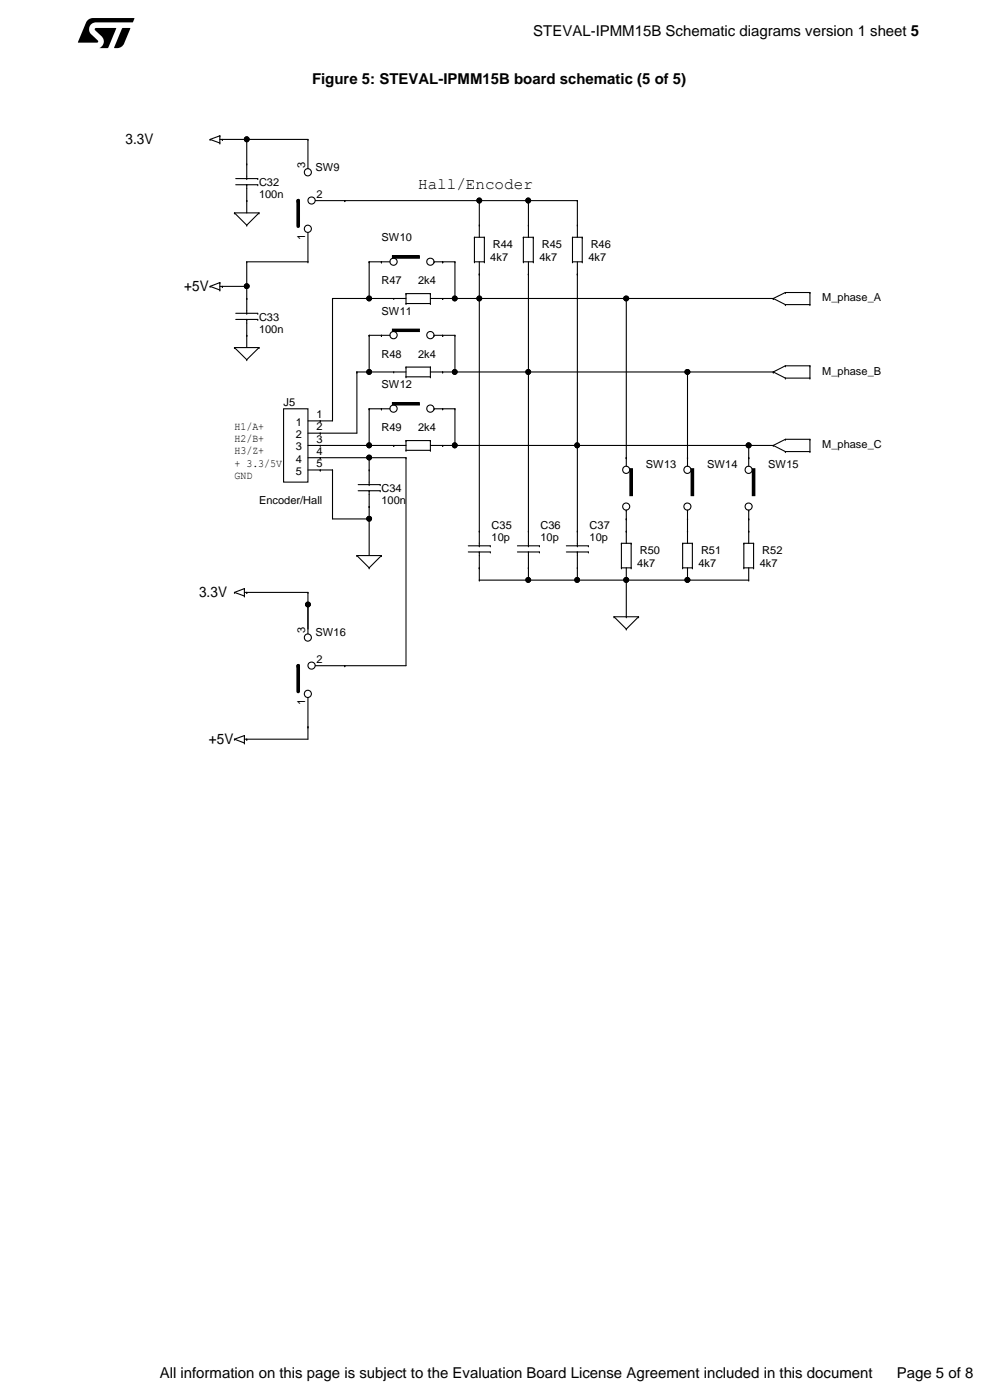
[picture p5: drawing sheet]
<svg xmlns="http://www.w3.org/2000/svg" width="210mm" height="297mm" viewBox="0 0 210 297" stroke-linecap="round" stroke-linejoin="round" font-family="sans-serif">
<g fill="#000">
<path d="M20.2 6h4.5l-1.8 4.2h-1.8a1.56 1.56 0 0 0 .5-2.5l-1.4-1.3zM25.9 6h1.8l-1.4 3.2a1.61 1.61 0 0 1-1.5 1l-.6-.1zM18.7 4.2l1-.4 8.8 .1-.4 .8h-7.7a1.46 1.46 0 0 0-1.4 .9 1.46 1.46 0 0 0 .3 1.6l1.4 1.4 .1 .4h-4.2l1.6-4.2z"/>
<circle cx="63.3" cy="42.6" r=".38"/>
</g>
<g fill="none" stroke="#000" stroke-width=".23">
<path d="M44.6 29.6h.1M44.6 29.6l2 .7M46.6 28.8h.1M46.6 30.3h.1M46.6 28.8v1.5M46.6 29.6h.6M46.6 28.8l-2 .8M47.2 29.6h.1M46.6 59.9h.1M46.6 59.9v1.6M46.6 59.9l-2 .9M49.7 45.2h.1"/>
<path d="M49.7 45.2h5.2M49.7 45.2l2.6 2.6M52.3 47.8h.1M54.9 45.2h.1M54.9 45.2l-2.6 2.6M80.9 55.5h1.8M80.9 55.5h.1M83.2 54.2h5.8v.6h-5.8zM92.1 55.5h.1M92.1 55.5h1.8M93.9 55.5h.1M44.6 60.8h.1"/>
<path d="M44.6 60.8l2 .7M46.6 61.5h.1M46.6 60.8h.6M47.2 60.8h.1M49.7 73.7h.1M49.7 73.7h5.2M49.7 73.7l2.6 2.6M52.3 76.3h.1M54.9 73.7h.1M54.9 73.7l-2.6 2.6M164 63.3h.1M164 78.9h.1"/>
<path d="M164 63.3l2.6 1.3M164 78.9l2.6 1.3M166.6 64.6h.1M166.6 62.1h.1M166.6 77.6h.1M166.6 64.6h5.2M166.6 62.1l-2.6 1.2M166.6 62.1h5.2M166.6 77.6l-2.6 1.3M166.6 77.6h5.2M171.8 62.1h.1M171.8 64.6h.1"/>
<path d="M171.8 77.6h.1M171.8 62.1v2.5M171.8 77.6v2.6M60.2 86.7h5.1v15.6h-5.1zM65.3 94.5h2.6M65.3 89.3h2.6M65.3 91.9h2.6M65.3 97.1h2.6M65.3 99.7h2.6M67.9 89.3h.1M67.9 91.9h.1M67.9 94.5h.1"/>
<path d="M67.9 97.1h.1M67.9 99.7h.1M78.3 99.7h.1M78.3 99.7v3.1M80.9 86.7h1.8M80.9 86.7h.1M83.2 85.4h5.8v.5h-5.8zM83.5 94.5h.1M83.5 94.5h2.6M86.1 93.5h.1M86.1 95.5h.1M86.1 95.5h5.2"/>
<path d="M86.1 93.5h5.2M86.1 93.5v2M91.3 95.5h.1M91.3 93.5h.1M91.3 93.5v2M91.3 94.5h2.6M92.1 86.7h.1M92.1 86.7h1.8M93.9 94.5h.1M93.9 86.7h.1M132.8 97.1h.1M132.8 97.1v1.8"/>
<path d="M133.6 99.4h.6v5.7h-.6zM145.8 97.1h.1M145.8 97.1v1.8M146.6 99.4h.5v5.7h-.5zM164 94.5h.1M164 94.5l2.6 1.3M166.6 95.8h.1M166.6 93.2h.1M166.6 80.2h.1M166.6 95.8h5.2M166.6 93.2l-2.6 1.3M166.6 93.2h5.2"/>
<path d="M166.6 80.2h5.2M171.8 93.2h.1M171.8 95.8h.1M171.8 80.2h.1M171.8 93.2v2.6M75.7 117.9h.1M75.7 117.9h5.2M75.7 117.9l2.6 2.6M76 104.1h4.6M76 102.8h4.6M78.3 102.8h.1M78.3 104.1h.1"/>
<path d="M78.3 107.5h.1M78.3 104.1v3.4M80.6 104.1h.1M80.6 102.8h.1M80.9 117.9h.1M80.9 117.9l-2.6 2.6M120.1 117.1h4.7M120.1 115.8h4.7M122.5 115.8h.1M122.5 117.1h.1M122.5 112.7h.1M122.5 112.7v3.1"/>
<path d="M122.5 117.1v3.4M124.8 117.1h.1M124.8 115.8h.1M131.8 115.3h.1M131.8 115.3h2.1M131.8 115.3v5.2M132.8 108.2h.1M132.8 110.1h.1M132.8 112.7h.1M132.8 108.2v1.9M132.8 112.7v2.6M133.9 115.3h.1"/>
<path d="M133.9 115.3v5.2M145.8 108.2h.1M145.8 110.1h.1M145.8 108.2v1.9M157.8 115.3h.1M157.8 115.3v5.2M157.8 115.3h2.1M158.8 112.7h.1M158.8 112.7v2.6M159.9 115.3h.1M159.9 115.3v5.2M49.7 125.7h.1"/>
<path d="M49.7 125.7l2.1 .7M51.8 124.9h.1M51.8 126.4h.1M51.8 124.9v1.5M51.8 125.7h.5M51.8 124.9l-2.1 .8M52.3 125.7h.1M78.3 120.5h.1M122.5 120.5h.1M130.2 130.8h.1M130.2 130.8h5.3M130.2 130.8l2.6 2.6"/>
<path d="M131.8 120.5h.1M131.8 120.5h2.1M132.8 133.4h.1M132.8 123.1h.1M132.8 120.5v2.6M133.9 120.5h.1M135.5 130.8h.1M135.5 130.8l-2.7 2.6M157.8 120.5h.1M157.8 120.5h2.1M158.8 123.1h.1M158.8 120.5v2.6"/>
<path d="M159.9 120.5h.1M49.7 156.8h.1M49.7 156.8l2.1 .8M51.8 157.6h.1M51.8 156h.1M51.8 156v1.6M51.8 156.8h.5M51.8 156l-2.1 .8M52.3 156.8h.1"/>
<circle cx="83.5" cy="55.5" r=".76"/>
<circle cx="91.3" cy="55.5" r=".76"/>
<circle cx="83.5" cy="86.7" r=".77"/>
<circle cx="91.3" cy="86.7" r=".77"/>
<circle cx="132.8" cy="99.7" r=".76"/>
<circle cx="145.8" cy="99.7" r=".76"/>
<circle cx="132.8" cy="107.5" r=".75"/>
<circle cx="145.8" cy="107.5" r=".75"/>
</g>
<g fill="#000">
<path d="M83.2 54.2h5.8v.6h-5.8z" fill-rule="evenodd"/>
<path d="M83.2 85.4h5.8v.5h-5.8z" fill-rule="evenodd"/>
<path d="M133.6 99.4h.6v5.7h-.6z" fill-rule="evenodd"/>
<path d="M146.6 99.4h.5v5.7h-.5z" fill-rule="evenodd"/>
</g>
<path d="M63.3 42.6v5.4" fill="none" stroke="#000" stroke-width=".77"/>
<circle cx="65.3" cy="48.5" r=".76" fill="#fff"/>
<g fill="none" stroke="#000" stroke-width=".23">
<path d="M65.3 55.5h.1M65.3 49.3v6.2"/>
<circle cx="65.3" cy="48.5" r=".76"/>
</g>
<circle cx="66.1" cy="42.5" r=".76" fill="#fff"/>
<g fill="none" stroke="#000" stroke-width=".23">
<path d="M66.9 42.6h6.2M73.1 42.6h.1"/>
<circle cx="66.1" cy="42.5" r=".76"/>
</g>
<circle cx="65.3" cy="36.5" r=".76" fill="#fff"/>
<g fill="none" stroke="#000" stroke-width=".23">
<path d="M50 39.2h4.7M50 37.9h4.7M52.3 37.9h.1M52.3 39.2h.1M52.3 34.8h.1M52.3 34.8v3.1M52.3 39.2v3.4M54.7 39.2h.1M54.7 37.9h.1M65.3 29.6h.1M65.3 29.6v6.2M52.3 42.6h.1"/>
<path d="M100.6 55.5h.1M100.6 50.3h.1M100.6 50.3v5.2M100.6 55.5h2.1M100.6 50.3h2.1M101.7 47.8h.1M101.7 58.1h.1M101.7 47.8v2.5M101.7 55.5v2.6M102.7 55.5h.1M102.7 50.3h.1M102.7 50.3v5.2"/>
<path d="M111 55.5h.1M111 50.3h.1M111 55.5h2.1M111 50.3h2.1M111 50.3v5.2M112.1 47.8h.1M112.1 58.1h.1M112.1 47.8v2.5M112.1 55.5v2.6M113.1 55.5h.1M113.1 50.3h.1M113.1 50.3v5.2"/>
<path d="M50 67.8h4.7M50 66.5h4.7M52.3 66.5h.1M52.3 67.8h.1M52.3 63.3h.1M52.3 71.1h.1M52.3 63.3v3.2M52.3 67.8v3.3M54.7 67.8h.1M54.7 66.5h.1M83.5 63.3h.1M83.5 78.9h.1"/>
<path d="M83.5 63.3h2.6M83.5 78.9h2.6M86.1 62.3h.1M86.1 64.4h.1M86.1 77.9h.1M86.1 79.9h.1M86.1 64.4h5.2M86.1 62.3h5.2M86.1 62.3v2.1M86.1 77.9v2M86.1 79.9h5.2M86.1 77.9h5.2"/>
<path d="M91.3 64.4h.1M91.3 62.3h.1M91.3 79.9h.1M91.3 77.9h.1M91.3 62.3v2.1M91.3 77.9v2M91.3 63.3h2.6M91.3 78.9h2.6M93.9 63.3h.1M93.9 78.9h.1M99.3 117.1h4.7M99.3 115.8h4.7"/>
<path d="M101.7 115.8h.1M101.7 117.1h.1M101.7 112.7h.1M101.7 112.7v3.1M101.7 117.1v3.4M104 117.1h.1M104 115.8h.1M144.8 115.3h.1M144.8 115.3v5.2M144.8 115.3h2.1M145.8 112.7h.1M145.8 112.7v2.6"/>
<path d="M146.9 115.3h.1M146.9 115.3v5.2M101.7 120.5h.1M144.8 120.5h.1M144.8 120.5h2.1M145.8 123.1h.1M145.8 120.5v2.6M146.9 120.5h.1"/>
<circle cx="65.3" cy="36.5" r=".76"/>
</g>
<path d="M63.3 141.2v5.5" fill="none" stroke="#000" stroke-width=".77"/>
<circle cx="63.3" cy="141.2" r=".38" fill="#000"/>
<circle cx="65.3" cy="147.2" r=".76" fill="#fff"/>
<g fill="none" stroke="#000" stroke-width=".23">
<path d="M65.3 154.2h.1M65.3 148v6.2"/>
<circle cx="65.3" cy="147.2" r=".76"/>
</g>
<circle cx="66.1" cy="141.2" r=".76" fill="#fff"/>
<g fill="none" stroke="#000" stroke-width=".23">
<path d="M66.9 141.2h6.2M73.1 141.2h.1"/>
<circle cx="66.1" cy="141.2" r=".76"/>
</g>
<circle cx="65.3" cy="135.2" r=".76" fill="#fff"/>
<g fill="none" stroke="#000" stroke-width=".23">
<path d="M47.2 29.6h.1M47.2 29.6h18.1M52.3 29.6h.1M52.3 29.6v5.2M52.3 42.6h.1M52.3 55.5h.1M52.3 55.5h13M52.3 42.6v2.6M52.3 55.5v7.8M73.1 42.6h.1M73.1 42.6h49.4M78.3 55.5h.1"/>
<path d="M78.3 55.5h2.6M78.3 55.5v7.8M93.9 55.5h.1M93.9 55.5h2.6M96.5 55.5h.1M96.5 55.5v7.8M101.7 42.6h.1M101.7 58.1h.1M101.7 42.6v5.2M101.7 58.1v54.6M112.1 58.1h.1M112.1 42.6h.1"/>
<path d="M112.1 42.6v5.2M112.1 58.1v57.7M121.4 55.5h.1M121.4 50.3h.1M121.4 50.3v5.2M121.4 55.5h2.1M121.4 50.3h2.1M122.5 47.8h.1M122.5 58.1h.1M122.5 42.6h.1M122.5 42.6v7.7M122.5 55.5v57.2"/>
<path d="M123.5 55.5h.1M123.5 50.3h.1M123.5 50.3v5.2M47.2 60.8h.1M47.2 60.8h5.1M52.3 60.8h.1M52.3 71.1h.1M52.3 63.3h.1M52.3 71.1v2.6M70.5 63.3h.1M70.5 63.3h13M70.5 63.3v26h-2.6"/>
<path d="M75.7 78.9h.1M75.7 78.9h7.8M75.7 78.9v13h-7.8M78.3 63.3h.1M78.3 71.1h.1M78.3 78.9h.1M78.3 71.1h4.4M78.3 71.1v7.8M80.9 71.1h.1M83.2 69.8h5.8v.5h-5.8zM92.1 71.1h.1M92.1 71.1h4.4"/>
<path d="M93.9 71.1h.1M93.9 63.3h.1M93.9 78.9h.1M93.9 63.3h70.1M93.9 78.9h70.1M96.5 63.3h.1M96.5 71.1h.1M96.5 78.9h.1M96.5 71.1v7.8M101.7 63.3h.1M112.1 78.9h.1M132.8 63.3h.1"/>
<path d="M132.8 63.3v33.8M145.8 78.9h.1M145.8 78.9v18.2M164 63.3h.1M164 78.9h.1M67.9 99.7h2.6M67.9 99.7h.1M67.9 89.3h.1M67.9 91.9h.1M67.9 97.1h.1M67.9 94.5h15.6M67.9 97.1h18.2"/>
<path d="M70.5 99.7h.1M70.5 99.7v10.4h7.8M78.3 97.1h.1M78.3 94.5h.1M78.3 86.7h.1M78.3 86.7v7.8M78.3 97.1v2.6M78.3 86.7h2.6M83.5 94.5h.1M86.1 97.1h.1M86.1 97.1v44.1h-13M93.9 94.5h.1"/>
<path d="M93.9 94.5h70.1M93.9 86.7h2.6M96.5 86.7h.1M96.5 94.5h.1M96.5 86.7v7.8M122.5 94.5h.1M158.8 97.1h.1M158.8 94.5h.1M158.8 94.5v4.4M159.6 99.4h.5v5.7h-.5zM78.3 110.1h.1M78.3 107.5h.1"/>
<path d="M78.3 107.5v10.4M109.8 117.1h4.6M109.8 115.8h4.6M112.1 115.8h.1M112.1 117.1h.1M112.1 112.7h.1M112.1 117.1v6M114.4 117.1h.1M114.4 115.8h.1M132.8 112.7h.1M132.8 110.1v2.6M145.8 112.7h.1"/>
<path d="M145.8 110.1v2.6M158.8 108.2h.1M158.8 110.1h.1M158.8 112.7h.1M158.8 108.2v4.5M52.3 125.7h.1M52.3 125.7h13M65.3 128.2h.1M65.3 125.7h.1M65.3 125.7v8.8M101.7 123.1h.1M101.7 120.5h.1"/>
<path d="M101.7 123.1h57.1M101.7 120.5v2.6M112.1 120.5h.1M112.1 123.1h.1M122.5 123.1h.1M122.5 120.5v2.6M132.8 130.8h.1M132.8 123.1v7.7M145.8 123.1h.1M52.3 156.8h.1M65.3 154.2h.1M65.3 154.2v2.6h-13"/>
<path d="M73.1 141.2h.1"/>
<circle cx="52.3" cy="29.6" r=".51"/>
<circle cx="101.7" cy="42.5" r=".51"/>
<circle cx="112" cy="42.5" r=".51"/>
<circle cx="52.3" cy="60.7" r=".5"/>
<circle cx="78.3" cy="63.3" r=".5"/>
<circle cx="78.3" cy="78.9" r=".5"/>
<circle cx="83.5" cy="71.1" r=".77"/>
<circle cx="91.3" cy="71.1" r=".77"/>
<circle cx="96.5" cy="78.9" r=".5"/>
<circle cx="96.5" cy="63.3" r=".5"/>
<circle cx="101.7" cy="63.3" r=".5"/>
<circle cx="112" cy="78.9" r=".5"/>
<circle cx="132.8" cy="63.3" r=".51"/>
<circle cx="145.8" cy="78.9" r=".51"/>
<circle cx="78.3" cy="94.5" r=".51"/>
<circle cx="78.3" cy="97.1" r=".5"/>
<circle cx="96.5" cy="94.5" r=".51"/>
<circle cx="122.4" cy="94.5" r=".51"/>
<circle cx="158.8" cy="99.7" r=".76"/>
<circle cx="158.8" cy="94.5" r=".52"/>
<circle cx="78.3" cy="110" r=".5"/>
<circle cx="158.8" cy="107.5" r=".75"/>
<circle cx="65.3" cy="135.2" r=".76"/>
<circle cx="65.3" cy="128.2" r=".5"/>
<circle cx="112" cy="123" r=".5"/>
<circle cx="122.4" cy="123" r=".5"/>
<circle cx="132.8" cy="123" r=".51"/>
<circle cx="145.8" cy="123" r=".51"/>
</g>
<g fill="#000">
<path d="M83.2 69.8h5.8v.5h-5.8z" fill-rule="evenodd"/>
<path d="M159.6 99.4h.5v5.7h-.5z" fill-rule="evenodd"/>
<circle cx="52.3" cy="29.6" r=".51"/>
<circle cx="101.7" cy="42.5" r=".51"/>
<circle cx="112" cy="42.5" r=".51"/>
<circle cx="52.3" cy="60.7" r=".5"/>
<circle cx="78.3" cy="63.3" r=".5"/>
<circle cx="78.3" cy="78.9" r=".5"/>
<circle cx="96.5" cy="78.9" r=".5"/>
<circle cx="96.5" cy="63.3" r=".5"/>
<circle cx="101.7" cy="63.3" r=".5"/>
<circle cx="112" cy="78.9" r=".5"/>
<circle cx="132.8" cy="63.3" r=".51"/>
<circle cx="145.8" cy="78.9" r=".51"/>
<circle cx="78.3" cy="94.5" r=".51"/>
<circle cx="78.3" cy="97.1" r=".5"/>
<circle cx="96.5" cy="94.5" r=".51"/>
<circle cx="122.4" cy="94.5" r=".51"/>
<circle cx="158.8" cy="94.5" r=".52"/>
<circle cx="78.3" cy="110" r=".5"/>
<circle cx="65.3" cy="128.2" r=".5"/>
<circle cx="112" cy="123" r=".5"/>
<circle cx="122.4" cy="123" r=".5"/>
<circle cx="132.8" cy="123" r=".51"/>
<circle cx="145.8" cy="123" r=".51"/>
</g>
<text font-size="3.4" x="88.7" y="40.1">Hall/Encoder</text>
<g font-size="3.2">
<text x="113.1" y="7.7">STEVAL-IPMM15B Schematic diagrams version 1 sheet 5</text>
<text x="66.2" y="17.7">Figure 5: STEVAL-IPMM15B board schematic (5 of 5)</text>
<text x="33.9" y="292.4">All information on this page is subject to the Evaluation Board License Agreement included in this document</text>
<text x="190.2" y="292.4">Page 5 of 8</text>
</g>
<g font-size="3.1">
<text x="26.6" y="30.6">3.3V</text>
<text x="39.1" y="61.7">+5V</text>
<text x="42.2" y="126.6">3.3V</text>
<text x="44.3" y="157.8">+5V</text>
</g>
<g font-size="2.3">
<text x="64.7" y="35.6" transform="rotate(-90 64.7 35.6)">3</text>
<text x="54.9" y="39.5">C32</text>
<text x="66.9" y="36.4">SW9</text>
<text x="67.1" y="42">2</text>
<text x="54.9" y="42.1">100n</text>
<text x="64.7" y="50.9" transform="rotate(-90 64.7 50.9)">1</text>
<text x="80.9" y="51.2">SW10</text>
<text x="104.5" y="52.7">R44</text>
<text x="114.9" y="52.7">R45</text>
<text x="125.3" y="52.7">R46</text>
<text x="104" y="55.3">4k7</text>
<text x="114.4" y="55.3">4k7</text>
<text x="124.8" y="55.3">4k7</text>
<text x="80.9" y="60.3">R47</text>
<text x="88.7" y="60.3">2k4</text>
<text x="174.4" y="63.9">M_phase_A</text>
<text x="54.9" y="68">C33</text>
<text x="54.9" y="70.6">100n</text>
<text x="80.9" y="66.7">SW11</text>
<text x="80.9" y="75.8">R48</text>
<text x="88.7" y="75.8">2k4</text>
<text x="80.9" y="82.3">SW12</text>
<text x="174.4" y="79.5">M_phase_B</text>
<text x="60.2" y="86.2">J5</text>
<text x="67.1" y="88.7">1</text>
<text x="49.7" y="93.8">H2/B+</text>
<text x="49.7" y="91.2">H1/A+</text>
<text x="62.7" y="90.4">1</text>
<text x="62.7" y="93">2</text>
<text x="62.7" y="95.6">3</text>
<text x="67.1" y="91.3">2</text>
<text x="67.1" y="93.9">3</text>
<text x="80.9" y="91.4">R49</text>
<text x="88.7" y="91.4">2k4</text>
<text x="174.4" y="95">M_phase_C</text>
<text x="49.7" y="96.4">H3/Z+</text>
<text x="49.7" y="101.6">GND</text>
<text x="49.7" y="99">+ 3.3/5V</text>
<text x="62.7" y="98.2">4</text>
<text x="62.7" y="100.8">5</text>
<text x="67.1" y="96.5">4</text>
<text x="67.1" y="99.1">5</text>
<text x="137" y="99.2">SW13</text>
<text x="150" y="99.2">SW14</text>
<text x="163" y="99.2">SW15</text>
<text x="54.9" y="107">Encoder/Hall</text>
<text x="80.9" y="104.4">C34</text>
<text x="80.9" y="107">100n</text>
<text x="104.3" y="112.2">C35</text>
<text x="114.7" y="112.2">C36</text>
<text x="125.1" y="112.2">C37</text>
<text x="104.3" y="114.8">10p</text>
<text x="114.7" y="114.8">10p</text>
<text x="125.1" y="114.8">10p</text>
<text x="135.7" y="117.6">R50</text>
<text x="148.7" y="117.6">R51</text>
<text x="161.7" y="117.6">R52</text>
<text x="135.2" y="120.2">4k7</text>
<text x="148.2" y="120.2">4k7</text>
<text x="161.2" y="120.2">4k7</text>
<text x="64.7" y="134.3" transform="rotate(-90 64.7 134.3)">3</text>
<text x="66.9" y="135">SW16</text>
<text x="67.1" y="140.7">2</text>
<text x="64.7" y="149.5" transform="rotate(-90 64.7 149.5)">1</text>
</g>
</svg>
